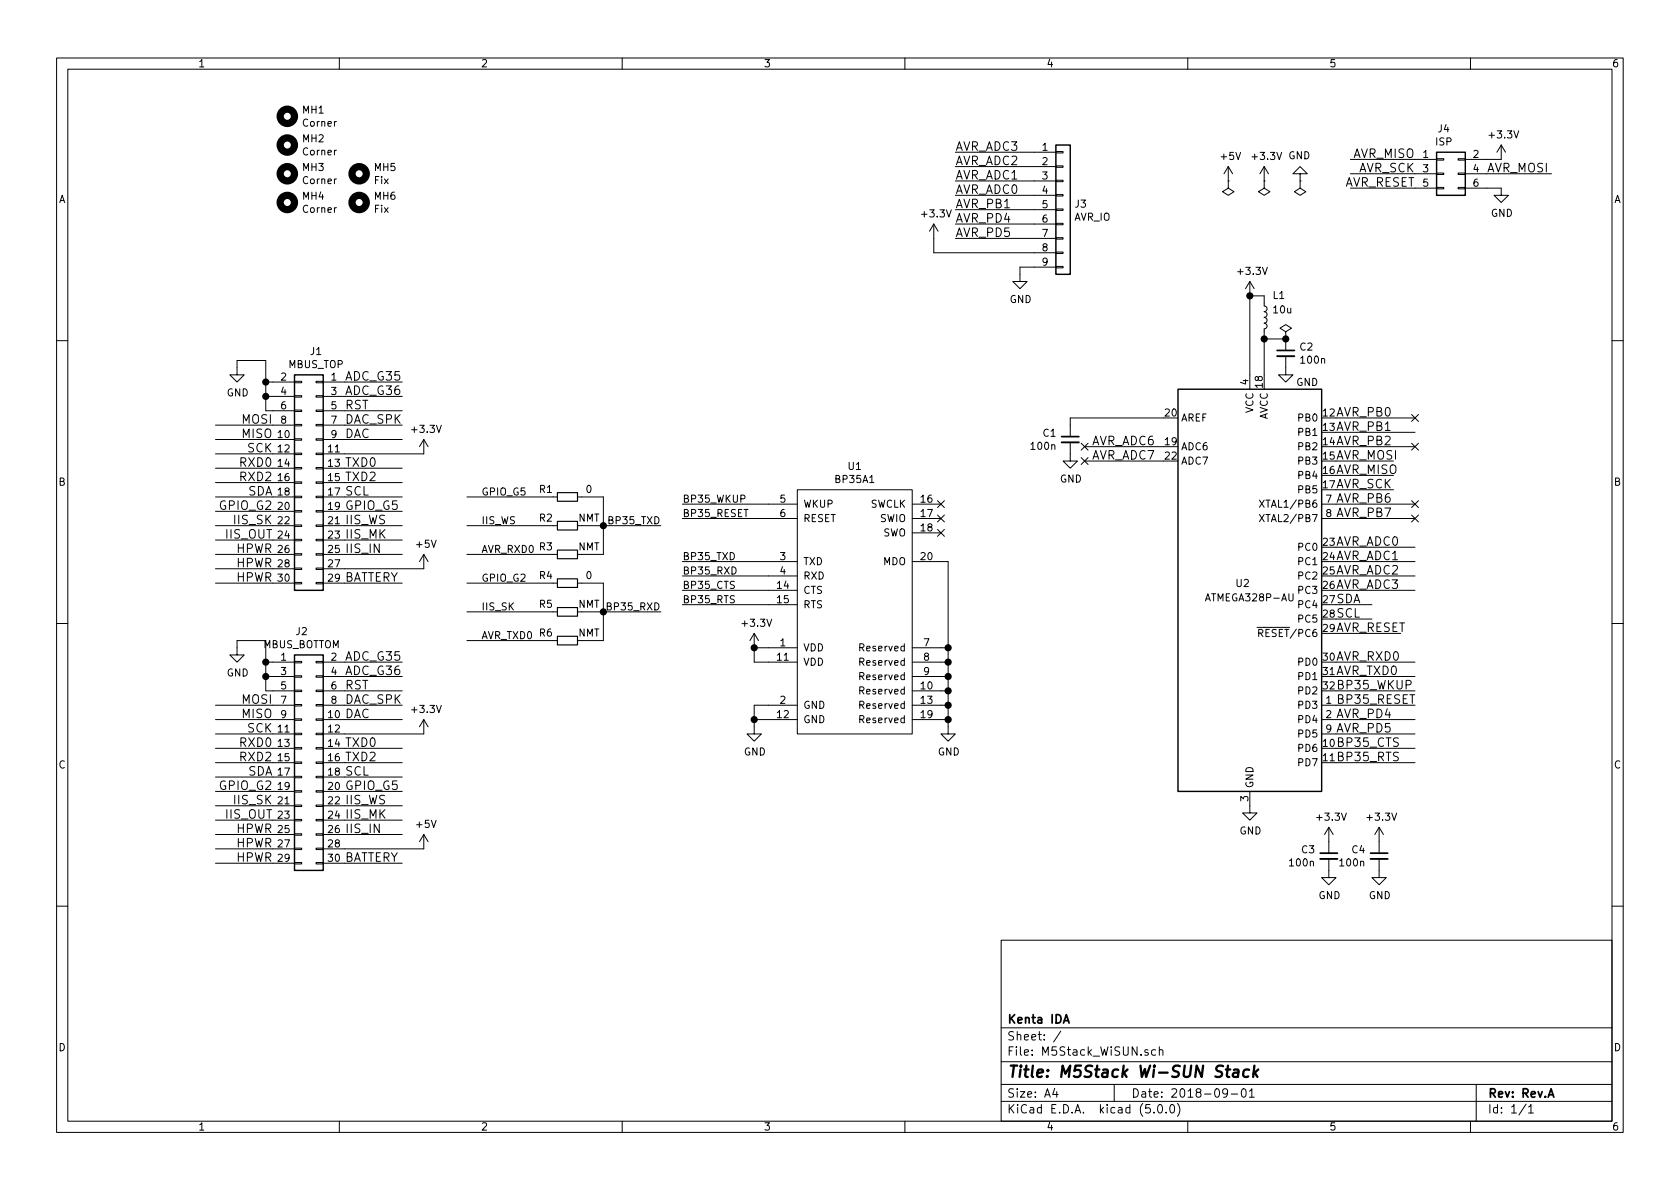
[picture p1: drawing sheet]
<svg xmlns="http://www.w3.org/2000/svg" width="297mm" height="210mm" viewBox="0 0 297 210" stroke-linecap="round" stroke-linejoin="round" font-family="sans-serif">
<g fill="none" stroke="#000" stroke-width=".18">
<path d="M10 10.3h277v189.9h-277zM12 12.2h273v186.1h-273zM60 10.3v1.9M110 10.3v1.9M160 10.3v1.9M210 10.3v1.9M260 10.3v1.9M165.1 39.6l-.8 1.3M165.1 39.6v5.1h21.6M165.1 39.6l.8 1.3M168.9 37.1h17.8M168.9 26.9h17.8"/>
<path d="M168.9 29.5h17.8M168.9 32h17.8M168.9 34.5h17.8M168.9 39.6h17.8M186.7 39.5h1.3v.2h-1.3zM186.7 37h1.3v.2h-1.3zM186.7 34.4h1.3v.3h-1.3zM186.7 31.9h1.3v.2h-1.3zM186.7 29.3h1.3v.3h-1.3zM186.7 26.8h1.3v.2h-1.3zM217.2 32v1.3l1 .6-1 .6-1-.6 1-.6M217.2 32h.1"/>
<path d="M217.2 29.5l-.8 1.2M217.2 29.5v2.5M217.2 29.5l.7 1.2M223.5 32v1.3l1 .6-1 .6-1-.6 1-.6M223.5 32h.1M223.5 29.5v2.5M223.5 29.5l-.7 1.2M223.5 29.5l.8 1.2M229.9 32v1.3l1 .6-1 .6-1-.6 1-.6M229.9 32h.1M229.9 30.7h1.2l-1.2-1.2-1.3 1.2h1.3v1.3M238.8 28.2h15.2"/>
<path d="M238.8 30.7h15.2M238.8 33.3h15.2M254 33.1h1.3v.3h-1.3zM254 30.6h1.3v.3h-1.3zM254 28.1h1.3v.2h-1.3zM257.8 33.1h1.3v.3h-1.3zM257.8 30.6h1.3v.3h-1.3zM257.8 28.1h1.3v.2h-1.3zM259.1 33.3h6.3v1.2h1.3l-1.3 1.3-1.2-1.3h1.2M259.1 28.2h3.8M259.1 30.7h15.2M265.4 25.6l-.7 1.3"/>
<path d="M265.4 25.6v2.6M265.4 25.6l.8 1.3M168.9 42.2h17.8M186.7 47.1h1.3v.3h-1.3zM186.7 44.6h1.3v.2h-1.3zM186.7 42h1.3v.3h-1.3zM186.7 47.2h-6.4v2.6h1.3l-1.3 1.2-1.2-1.2h1.2M221 52.3h2.5v1.8l.4 .1 .1 .3-.1 .4-.4 .2 .4 .1 .1 .3-.1 .5-.4 .1 .4 .2 .1 .2-.1 .5-.4 .1 .4 .2 .1 .3-.1 .4-.4 .2v8.1M221 49.8v19M221 49.8l-.8 1.2M221 49.8l.7 1.2M223.5 59.9h3.8"/>
<path d="M227.3 58.7l1-.7-1-.6-1 .6 1 .7v1.2M227.3 59.9h.1M227.3 59.9v2.1M10 60.2h2M38.1 77.7h14M38.1 75.2h14M41.9 66.3h-1.3l1.3 1.3 1.3-1.3h-1.3v-2.6h5.1v8.9M47 67.6h5.1M47 70.1h5.1M48.3 72.6h3.8M52.1 77.6h1.2v.2h-1.2zM52.1 75.1h1.2v.2h-1.2z"/>
<path d="M52.1 72.5h1.2v.3h-1.2zM52.1 70h1.2v.2h-1.2zM52.1 67.4h1.2v.3h-1.2zM55.9 77.6h1.2v.2h-1.2zM55.9 75.1h1.2v.2h-1.2zM55.9 72.5h1.2v.3h-1.2zM55.9 70h1.2v.2h-1.2zM55.9 67.4h1.2v.3h-1.2zM57.1 67.6h14M57.1 77.7h14M57.1 70.1h14M57.1 72.6h14"/>
<path d="M57.1 75.2h14M74.9 77.7v2.6h-17.8M74.9 77.7l-.7 1.3M74.9 77.7l.8 1.3M189.2 78.2v3.3h1.3l-1.3 1.3-1.2-1.3h1.2M191.2 78.4l1.2 1.2M191.8 79h13.9M192.4 78.4l-1.2 1.2M205.7 73.9h-16.5v3.3M227.3 63v3.3h1.3l-1.3 1.3-1.2-1.3h1.2M236.2 79h14M236.2 76.4h14"/>
<path d="M236.2 73.9h14M249.6 73.3l1.2 1.2M249.6 78.4l1.2 1.2M250.8 73.3l-1.2 1.2M250.8 78.4l-1.2 1.2M285 60.2h2M38.1 80.3h14M38.1 82.8h14M38.1 85.3h14M38.1 87.9h14M38.1 90.4h14M38.1 93h14"/>
<path d="M38.1 95.5h14M38.1 98h14M52.1 97.9h1.2v.3h-1.2zM52.1 95.4h1.2v.2h-1.2zM52.1 92.8h1.2v.3h-1.2zM52.1 90.3h1.2v.2h-1.2zM52.1 87.8h1.2v.2h-1.2zM52.1 85.2h1.2v.3h-1.2zM52.1 82.7h1.2v.2h-1.2zM52.1 80.1h1.2v.3h-1.2zM55.9 97.9h1.2v.3h-1.2zM55.9 95.4h1.2v.2h-1.2z"/>
<path d="M55.9 92.8h1.2v.3h-1.2zM55.9 90.3h1.2v.2h-1.2zM55.9 87.8h1.2v.2h-1.2zM55.9 85.2h1.2v.3h-1.2zM55.9 82.7h1.2v.2h-1.2zM55.9 80.1h1.2v.3h-1.2zM57.1 82.8h14M57.1 85.3h14M57.1 87.9h14M57.1 90.4h14M57.1 93h14M57.1 95.5h14"/>
<path d="M57.1 98h14M74.9 98v2.6h-17.8M74.9 98l-.7 1.3M74.9 98l.8 1.3M82.5 87.9h16.1M82.5 93h16.1M82.5 98h16.1M102.1 87.9h4.6v10.1h-4.6M102.1 93h14.7M120.6 89.1h20.4M120.6 91.7h20.4M120.6 99.3h20.4"/>
<path d="M141 86.6h20.3v43.2h-20.3zM161.3 99.3h6.3v30.5h1.3l-1.3 1.3-1.2-1.3h1.2M161.3 89.1h5.1M161.3 91.7h5.1M161.3 94.2h5.1M165.8 88.5l1.2 1.3M165.8 91.1l1.2 1.2M165.8 93.6l1.2 1.2M167 88.5l-1.2 1.3M167 91.1l-1.2 1.2M167 93.6l-1.2 1.2M191.2 80.9l1.2 1.2"/>
<path d="M191.8 81.5h13.9M192.4 80.9l-1.2 1.2M222.7 88.4l.8 1.3M222.7 91l.8 1.2M223.5 88.4l-.8 1.3M223.5 91l-.8 1.2M233.7 89.1h16.5M233.7 91.7h16.5M236.2 86.6h10.2M236.2 84.1h10.2M236.2 81.5h10.2M236.2 99.3h14"/>
<path d="M236.2 96.8h14M249.6 88.5l1.2 1.3M249.6 91.1l1.2 1.2M250.8 88.5l-1.2 1.3M250.8 91.1l-1.2 1.2M10 110.3h2M38.1 100.6h14M38.1 103.1h14M41.9 115.8h-1.3l1.3 1.3 1.3-1.3h-1.3v-2.5h5.1v8.9M47 119.6h5.1M47 117.1h5.1M52.1 103h1.2v.2h-1.2z"/>
<path d="M52.1 100.5h1.2v.2h-1.2zM52.1 119.5h1.2v.3h-1.2zM52.1 117h1.2v.2h-1.2zM55.9 103h1.2v.2h-1.2zM55.9 100.5h1.2v.2h-1.2zM55.9 119.5h1.2v.3h-1.2zM55.9 117h1.2v.2h-1.2zM57.1 103.1h14M57.1 119.6h14M57.1 117.1h14M82.5 103.1h16.1M82.5 113.3h16.1"/>
<path d="M82.5 108.2h16.1M102.1 103.1h4.6v10.2h-4.6M102.1 108.2h14.7M120.6 106.9h20.4M120.6 104.4h20.4M120.6 101.8h20.4M133.3 112v5.1h7.7M133.3 114.5h7.7M133.3 112l-.7 1.3M133.3 112l.8 1.3M161.3 119.6h6.3M161.3 117.1h6.3"/>
<path d="M161.3 114.5h6.3M222.2 110.9h1.3M222.6 112l.6-.1 .1-.2-.1-.3-.2-.1h-.4v1.3M222.9 112l.4 .6M236.2 112h11.4M236.2 109.5h6.4M236.2 106.9h6.4M236.2 119.6h14M236.2 117.1h14M236.2 104.4h14M236.2 101.8h14M285 110.3h2"/>
<path d="M38.1 124.7h14M38.1 127.2h14M38.1 129.8h14M38.1 134.9h14M38.1 132.3h14M38.1 137.4h14M38.1 139.9h14M48.3 122.2h3.8M52.1 139.8h1.2v.3h-1.2zM52.1 137.3h1.2v.2h-1.2zM52.1 134.7h1.2v.3h-1.2zM52.1 132.2h1.2v.3h-1.2z"/>
<path d="M52.1 129.7h1.2v.2h-1.2zM52.1 127.1h1.2v.3h-1.2zM52.1 124.6h1.2v.2h-1.2zM52.1 122h1.2v.3h-1.2zM55.9 139.8h1.2v.3h-1.2zM55.9 137.3h1.2v.2h-1.2zM55.9 134.7h1.2v.3h-1.2zM55.9 132.2h1.2v.3h-1.2zM55.9 129.7h1.2v.2h-1.2zM55.9 127.1h1.2v.3h-1.2zM55.9 124.6h1.2v.2h-1.2zM55.9 122h1.2v.3h-1.2z"/>
<path d="M57.1 124.7h14M57.1 127.2h14M57.1 134.9h14M57.1 122.2h14M57.1 132.3h14M57.1 137.4h14M57.1 139.9h14M74.9 127.2v2.6h-17.8M74.9 127.2l-.7 1.3M74.9 127.2l.8 1.3M133.3 127.2h7.7M141 124.7h-7.7v5.1h1.3l-1.3 1.3-1.2-1.3h1.2"/>
<path d="M161.3 124.7h6.3M161.3 127.2h6.3M161.3 122.2h6.3M221 139.9v3.9h1.2l-1.2 1.2-1.3-1.2h1.3M233.7 124.7h16.5M233.7 127.2h16.5M233.7 129.8h16.5M236.2 134.9h14M236.2 122.2h14M236.2 132.3h14M38.1 142.5h14M38.1 145h14"/>
<path d="M38.1 147.6h14M38.1 150.1h14M38.1 152.6h14M52.1 152.5h1.2v.3h-1.2zM52.1 150h1.2v.2h-1.2zM52.1 147.4h1.2v.3h-1.2zM52.1 144.9h1.2v.3h-1.2zM52.1 142.4h1.2v.2h-1.2zM55.9 152.5h1.2v.3h-1.2zM55.9 150h1.2v.2h-1.2zM55.9 147.4h1.2v.3h-1.2zM55.9 144.9h1.2v.3h-1.2z"/>
<path d="M55.9 142.4h1.2v.2h-1.2zM57.1 142.5h14M57.1 145h14M57.1 147.6h14M57.1 152.6h14M74.9 147.6v2.5h-17.8M74.9 147.6l-.7 1.2M74.9 147.6l.8 1.2M234.9 151.9v3.3h1.3l-1.3 1.3-1.2-1.3h1.2M234.9 146.3v4.6M234.9 146.3l-.7 1.3M234.9 146.3l.8 1.3"/>
<path d="M243.8 151.9v3.3h1.3l-1.3 1.3-1.2-1.3h1.2M243.8 146.3v4.6M243.8 146.3l-.7 1.3M243.8 146.3l.8 1.3M10 160.2h2M177 166.3h108v32h-108zM285 160.2h2M60 198.3v1.9M110 198.3v1.9M160 198.3v1.9M177 194.8h108M177 191.8h108"/>
<path d="M177 187.8h108M177 181.8h108M186.5 192.5l-.4 1h1M186.8 193v1M187.6 182.3l-1.3 2M197 191.8v3M204 196.7v.1M204.3 185.7l-.4-.1-.3 .3 .1 .6 .2 .1 .4-.1M204.8 195.5l.4-.2a.94 .94 0 0 1 0 1.5 .79 .79 0 0 1-.4-1.3zM205 185.7l.2-.1 .3 .1 .1 .9M205 185.1v1.5M206.2 196.7v.1"/>
<path d="M207 195.4l.3-.1a.94 .94 0 0 1 0 1.5 .82 .82 0 0 1-.3-1.4zM208.2 195.1a1.71 1.71 0 0 1 0 2.3M210 198.3v1.9M217 193.2l-.1 .2a.48 .48 0 0 1-.6-.1v-.6a.48 .48 0 0 1 .6-.1l.1 .1a1.19 1.19 0 0 1-.2 1.2l-.5 .1M217.7 193.5h1.1M219.6 192.7l.4-.2a.94 .94 0 0 1 0 1.5 .82 .82 0 0 1-.4-1.3zM220.9 193l.4-.5v1.5M220.9 194h.9M260 198.3v1.9M261 191.8v6.5M269.8 195.2l-1.2 2M270.3 195.8l.4-.5v1.5"/>
<path d="M270.3 196.8h.8"/>
</g>
<path d="M187.7 77.2h3.1M225.8 62h3.1M233.4 150.9h3.1M242.3 150.9h3.1M188 180.9l.5-1.5 .5 1.5M188.2 180.5h.7M273.7 194l.5-1.5 .5 1.5" fill="none" stroke="#000" stroke-width=".3"/>
<path d="M216.7 189.1h.8M217.1 188.4l-.2 1.8 .1 .1 .3 .1M218.2 189.2h.7v1.2M219 189.6l-.7 .1a.4 .4 0 0 0-.3 .3 .4 .4 0 0 0 .2 .4l.7-.1M220.9 189.2a.68 .68 0 0 0-1 .3v.8l.2 .1 .6-.1M221.8 188.4l-.2 2M221.8 189.7l.5 .7M222.5 189.1l-.9 .8" fill="none" stroke="#000" stroke-width=".41"/>
<path d="M186.7 25.6h2.5v22.9h-2.5zM254 26.9h5.1v7.6h-5.1zM52.1 66.3h5v38.1h-5zM208.3 68.8h25.4v71.1h-25.4zM52.1 115.8h5v38.1h-5z" fill="none" stroke="#000" stroke-width=".25"/>
<g fill="#000" stroke="#000" stroke-width=".25">
<circle cx="221" cy="52.3" r=".51"/>
<circle cx="223.5" cy="59.9" r=".51"/>
<circle cx="227.3" cy="59.9" r=".51"/>
<circle cx="47" cy="67.6" r=".51"/>
<circle cx="47" cy="70.1" r=".51"/>
<circle cx="106.7" cy="93" r=".51"/>
<circle cx="47" cy="117.1" r=".51"/>
<circle cx="47" cy="119.6" r=".51"/>
<circle cx="106.7" cy="108.2" r=".51"/>
<circle cx="133.4" cy="114.5" r=".51"/>
<circle cx="167.6" cy="114.5" r=".51"/>
<circle cx="167.6" cy="117.1" r=".51"/>
<circle cx="167.6" cy="119.6" r=".51"/>
<circle cx="133.4" cy="127.2" r=".51"/>
<circle cx="167.6" cy="124.7" r=".51"/>
<circle cx="167.6" cy="122.2" r=".51"/>
<circle cx="167.6" cy="127.2" r=".51"/>
</g>
<path d="M187.7 78.2h3.1M225.8 63h3.1M233.4 151.9h3.1M242.3 151.9h3.1" fill="none" stroke="#000" stroke-width=".33"/>
<path d="M98.6 87.1h3.5v1.5h-3.5zM98.6 97.3h3.5v1.5h-3.5zM98.6 92.2h3.5v1.5h-3.5zM98.6 102.4h3.5v1.5h-3.5zM98.6 107.4h3.5v1.6h-3.5zM98.6 112.5h3.5v1.5h-3.5z" fill="none" stroke="#000" stroke-width=".2"/>
<g fill="none" stroke="#000" stroke-width="1.3">
<circle cx="50.8" cy="25.6" r="1.27"/>
<circle cx="50.8" cy="30.7" r="1.27"/>
<circle cx="50.8" cy="20.6" r="1.27"/>
<circle cx="50.8" cy="35.8" r="1.27"/>
<circle cx="63.5" cy="35.8" r="1.27"/>
<circle cx="63.5" cy="30.7" r="1.27"/>
</g>
<text font-size="2.8" x="178" y="190.5">Title: M5Stack Wi-SUN Stack</text>
<g font-size="2.1">
<text x="168.9" y="26.7">AVR_ADC3</text>
<text x="168.9" y="29.2">AVR_ADC2</text>
<text x="239.1" y="27.9">AVR_MISO</text>
<text x="168.9" y="31.7">AVR_ADC1</text>
<text x="168.9" y="34.3">AVR_ADC0</text>
<text x="237.5" y="33">AVR_RESET</text>
<text x="240.1" y="30.5">AVR_SCK</text>
<text x="262.9" y="30.5">AVR_MOSI</text>
<text x="168.9" y="36.8">AVR_PB1</text>
<text x="168.9" y="39.4">AVR_PD4</text>
<text x="168.9" y="41.9">AVR_PD5</text>
<text x="61" y="69.8">ADC_G36</text>
<text x="61" y="67.3">ADC_G35</text>
<text x="42.8" y="74.9">MOSI</text>
<text x="42.8" y="77.5">MISO</text>
<text x="61" y="77.5">DAC</text>
<text x="61" y="74.9">DAC_SPK</text>
<text x="61" y="72.4">RST</text>
<text x="236.2" y="76.2">AVR_PB1</text>
<text x="236.2" y="73.7">AVR_PB0</text>
<text x="42.6" y="82.5">RXD0</text>
<text x="43.8" y="80">SCK</text>
<text x="61" y="82.5">TXD0</text>
<text x="193" y="81.3">AVR_ADC7</text>
<text x="193" y="78.7">AVR_ADC6</text>
<text x="236.2" y="83.8">AVR_MISO</text>
<text x="236.2" y="81.3">AVR_MOSI</text>
<text x="236.2" y="78.7">AVR_PB2</text>
<text x="42.6" y="85.1">RXD2</text>
<text x="43.8" y="87.6">SDA</text>
<text x="61" y="87.6">SCL</text>
<text x="61" y="85.1">TXD2</text>
<text x="236.2" y="86.4">AVR_SCK</text>
<text x="236.2" y="88.9">AVR_PB6</text>
<text x="38.9" y="90.2">GPIO_G2</text>
<text x="40" y="95.2">IIS_OUT</text>
<text x="41.5" y="92.7">IIS_SK</text>
<text x="61" y="95.2">IIS_MK</text>
<text x="61" y="92.7">IIS_WS</text>
<text x="61" y="90.2">GPIO_G5</text>
<text x="236.2" y="91.4">AVR_PB7</text>
<text x="41.8" y="97.8">HPWR</text>
<text x="41.8" y="100.3">HPWR</text>
<text x="61" y="97.8">IIS_IN</text>
<text x="236.2" y="101.6">AVR_ADC2</text>
<text x="236.2" y="99.1">AVR_ADC1</text>
<text x="236.2" y="96.5">AVR_ADC0</text>
<text x="41.8" y="102.9">HPWR</text>
<text x="61" y="102.9">BATTERY</text>
<text x="236.2" y="106.7">SDA</text>
<text x="236.2" y="104.1">AVR_ADC3</text>
<text x="236.2" y="111.8">AVR_RESET</text>
<text x="236.2" y="109.2">SCL</text>
<text x="61" y="119.4">ADC_G36</text>
<text x="61" y="116.8">ADC_G35</text>
<text x="236.2" y="116.8">AVR_RXD0</text>
<text x="236.2" y="119.4">AVR_TXD0</text>
<text x="42.8" y="124.5">MOSI</text>
<text x="61" y="124.5">DAC_SPK</text>
<text x="61" y="121.9">RST</text>
<text x="236.2" y="121.9">BP35_WKUP</text>
<text x="236.2" y="124.5">BP35_RESET</text>
<text x="42.8" y="127">MISO</text>
<text x="43.8" y="129.5">SCK</text>
<text x="61" y="127">DAC</text>
<text x="236.2" y="127">AVR_PD4</text>
<text x="236.2" y="129.5">AVR_PD5</text>
<text x="42.6" y="132.1">RXD0</text>
<text x="42.6" y="134.6">RXD2</text>
<text x="43.8" y="137.2">SDA</text>
<text x="61" y="137.2">SCL</text>
<text x="61" y="134.6">TXD2</text>
<text x="61" y="132.1">TXD0</text>
<text x="236.2" y="134.6">BP35_RTS</text>
<text x="236.2" y="132.1">BP35_CTS</text>
<text x="38.9" y="139.7">GPIO_G2</text>
<text x="41.5" y="142.2">IIS_SK</text>
<text x="61" y="142.2">IIS_WS</text>
<text x="61" y="139.7">GPIO_G5</text>
<text x="40" y="144.8">IIS_OUT</text>
<text x="41.8" y="147.3">HPWR</text>
<text x="41.8" y="149.9">HPWR</text>
<text x="61" y="147.3">IIS_IN</text>
<text x="61" y="144.8">IIS_MK</text>
<text x="41.8" y="152.4">HPWR</text>
<text x="61" y="152.4">BATTERY</text>
<text x="178" y="184">Sheet: /</text>
<text x="178" y="181">Kenta IDA</text>
<text x="178" y="186.7">File: M5Stack_WiSUN.sch</text>
<text x="178" y="196.9">KiCad E.D.A. kicad (5.0.0)</text>
<text x="178" y="194.1">Size: A4</text>
<text x="200" y="194.1">Date: 2018-09-01</text>
<text x="263" y="194.1">Rev: Rev.A</text>
<text x="263" y="196.9">Id: 1/1</text>
</g>
<g font-size="1.8">
<text x="35" y="11.9">1</text>
<text x="85" y="11.9">2</text>
<text x="135" y="11.9">3</text>
<text x="185" y="11.9">4</text>
<text x="235" y="11.9">5</text>
<text x="285" y="11.9">6</text>
<text x="53.5" y="20.1">MH1</text>
<text x="53.6" y="22.4">Corner</text>
<text x="254.3" y="23.4">J4</text>
<text x="53.5" y="25.2">MH2</text>
<text x="53.6" y="27.5">Corner</text>
<text x="184.3" y="26.7">1</text>
<text x="184.3" y="29.2">2</text>
<text x="216" y="28.3">+5V</text>
<text x="221.6" y="28.3">+3.3V</text>
<text x="227.8" y="28.2">GND</text>
<text x="251.6" y="27.9">1</text>
<text x="253.8" y="25.7">ISP</text>
<text x="260.5" y="27.9">2</text>
<text x="263.5" y="24.5">+3.3V</text>
<text x="10.4" y="35.9">A</text>
<text x="53.5" y="35.3">MH4</text>
<text x="53.5" y="30.2">MH3</text>
<text x="53.6" y="32.6">Corner</text>
<text x="66.2" y="32.6">Fix</text>
<text x="66.2" y="35.3">MH6</text>
<text x="66.2" y="30.2">MH5</text>
<text x="184.3" y="31.7">3</text>
<text x="184.3" y="34.3">4</text>
<text x="251.6" y="30.5">3</text>
<text x="251.6" y="33">5</text>
<text x="260.5" y="30.5">4</text>
<text x="260.5" y="33">6</text>
<text x="285.4" y="35.9">A</text>
<text x="53.6" y="37.6">Corner</text>
<text x="66.2" y="37.6">Fix</text>
<text x="163.1" y="38.4">+3.3V</text>
<text x="184.3" y="36.8">5</text>
<text x="184.3" y="39.4">6</text>
<text x="184.3" y="41.9">7</text>
<text x="189.9" y="39">AVR_IO</text>
<text x="190.1" y="36.7">J3</text>
<text x="263.6" y="38.3">GND</text>
<text x="184.3" y="44.4">8</text>
<text x="184.3" y="47">9</text>
<text x="178.5" y="53.6">GND</text>
<text x="219" y="48.6">+3.3V</text>
<text x="225.1" y="52.9">L1</text>
<text x="225.2" y="55.4">10u</text>
<text x="51" y="65.1">MBUS_TOP</text>
<text x="54.9" y="62.8">J1</text>
<text x="229.9" y="62">C2</text>
<text x="230.1" y="64.3">100n</text>
<text x="40.1" y="70.1">GND</text>
<text x="49.7" y="67.3">2</text>
<text x="49.7" y="69.8">4</text>
<text x="58.6" y="67.3">1</text>
<text x="58.6" y="69.8">3</text>
<text x="220.7" y="68" transform="rotate(-90 220.7 68)">4</text>
<text x="223.3" y="68.5" transform="rotate(-90 223.3 68.5)">18</text>
<text x="229.2" y="68.2">GND</text>
<text x="49.2" y="77.5">10</text>
<text x="49.7" y="72.4">6</text>
<text x="49.7" y="74.9">8</text>
<text x="58.6" y="72.4">5</text>
<text x="58.6" y="74.9">7</text>
<text x="58.6" y="77.5">9</text>
<text x="73" y="76.5">+3.3V</text>
<text x="184.5" y="77.2">C1</text>
<text x="206" y="73.7">20</text>
<text x="208.8" y="74.5">AREF</text>
<text x="221.6" y="73.1" transform="rotate(-90 221.6 73.1)">VCC</text>
<text x="224.2" y="74.3" transform="rotate(-90 224.2 74.3)">AVCC</text>
<text x="229.7" y="74.5">PB0</text>
<text x="229.7" y="77.1">PB1</text>
<text x="234" y="73.7">12</text>
<text x="234" y="76.2">13</text>
<text x="49.2" y="80">12</text>
<text x="49.2" y="82.5">14</text>
<text x="58.1" y="80">11</text>
<text x="58.1" y="82.5">13</text>
<text x="150" y="83.1">U1</text>
<text x="182.4" y="79.5">100n</text>
<text x="206" y="78.7">19</text>
<text x="206" y="81.3">22</text>
<text x="208.8" y="79.6">ADC6</text>
<text x="208.8" y="82.2">ADC7</text>
<text x="229.7" y="79.6">PB2</text>
<text x="229.7" y="82.2">PB3</text>
<text x="234" y="78.7">14</text>
<text x="234" y="81.3">15</text>
<text x="234" y="83.8">16</text>
<text x="10.4" y="85.9">B</text>
<text x="49.2" y="85.1">16</text>
<text x="49.2" y="87.6">18</text>
<text x="58.1" y="85.1">15</text>
<text x="58.1" y="87.6">17</text>
<text x="85.1" y="87.6">GPIO_G5</text>
<text x="95.4" y="87.2">R1</text>
<text x="103.7" y="87.2">0</text>
<text x="120.6" y="88.9">BP35_WKUP</text>
<text x="137.9" y="88.9">5</text>
<text x="142" y="89.8">WKUP</text>
<text x="147.8" y="85.4">BP35A1</text>
<text x="153.8" y="89.8">SWCLK</text>
<text x="162.9" y="88.9">16</text>
<text x="187.4" y="85.3">GND</text>
<text x="223.6" y="89.8">XTAL1/PB6</text>
<text x="229.7" y="84.7">PB4</text>
<text x="229.7" y="87.2">PB5</text>
<text x="234" y="86.4">17</text>
<text x="234.5" y="88.9">7</text>
<text x="285.4" y="85.9">B</text>
<text x="49.2" y="90.2">20</text>
<text x="49.2" y="92.7">22</text>
<text x="49.2" y="95.2">24</text>
<text x="58.1" y="90.2">19</text>
<text x="58.1" y="92.7">21</text>
<text x="58.1" y="95.2">23</text>
<text x="85.1" y="92.7">IIS_WS</text>
<text x="95.4" y="92.2">R2</text>
<text x="102.2" y="92.2">NMT</text>
<text x="107.9" y="92.7">BP35_TXD</text>
<text x="120.6" y="91.4">BP35_RESET</text>
<text x="137.9" y="91.4">6</text>
<text x="142" y="92.3">RESET</text>
<text x="155.5" y="92.3">SWIO</text>
<text x="156.1" y="94.9">SWO</text>
<text x="162.9" y="91.4">17</text>
<text x="162.9" y="94">18</text>
<text x="223.6" y="92.3">XTAL2/PB7</text>
<text x="234.5" y="91.4">8</text>
<text x="49.2" y="97.8">26</text>
<text x="49.2" y="100.3">28</text>
<text x="58.1" y="97.8">25</text>
<text x="58.1" y="100.3">27</text>
<text x="73.7" y="96.9">+5V</text>
<text x="85.1" y="97.8">AVR_RXD0</text>
<text x="95.4" y="97.3">R3</text>
<text x="102.2" y="97.3">NMT</text>
<text x="120.6" y="99.1">BP35_TXD</text>
<text x="120.6" y="101.6">BP35_RXD</text>
<text x="137.9" y="99.1">3</text>
<text x="137.9" y="101.6">4</text>
<text x="142" y="99.9">TXD</text>
<text x="156.2" y="99.9">MDO</text>
<text x="162.9" y="99.1">20</text>
<text x="229.7" y="97.4">PC0</text>
<text x="229.7" y="99.9">PC1</text>
<text x="234" y="96.5">23</text>
<text x="234" y="99.1">24</text>
<text x="234" y="101.6">25</text>
<text x="49.2" y="102.9">30</text>
<text x="58.1" y="102.9">29</text>
<text x="85.1" y="102.9">GPIO_G2</text>
<text x="85.1" y="107.9">IIS_SK</text>
<text x="95.4" y="102.4">R4</text>
<text x="95.4" y="107.5">R5</text>
<text x="102.2" y="107.5">NMT</text>
<text x="103.7" y="102.4">0</text>
<text x="107.7" y="107.9">BP35_RXD</text>
<text x="120.6" y="104.1">BP35_CTS</text>
<text x="120.6" y="106.7">BP35_RTS</text>
<text x="137.5" y="104.1">14</text>
<text x="137.5" y="106.7">15</text>
<text x="142" y="105">CTS</text>
<text x="142" y="107.6">RTS</text>
<text x="142" y="102.5">RXD</text>
<text x="213.5" y="106.3">ATMEGA328P-AU</text>
<text x="218.6" y="103.8">U2</text>
<text x="229.7" y="102.5">PC2</text>
<text x="229.7" y="105">PC3</text>
<text x="229.7" y="107.6">PC4</text>
<text x="234" y="104.1">26</text>
<text x="234" y="106.7">27</text>
<text x="52.4" y="112.3">J2</text>
<text x="85.1" y="113">AVR_TXD0</text>
<text x="95.4" y="112.6">R6</text>
<text x="102.2" y="112.6">NMT</text>
<text x="131.4" y="110.8">+3.3V</text>
<text x="223.3" y="112.6">RESET/PC6</text>
<text x="229.7" y="110.1">PC5</text>
<text x="234" y="109.2">28</text>
<text x="234" y="111.8">29</text>
<text x="40.1" y="119.6">GND</text>
<text x="46.4" y="114.6">MBUS_BOTTOM</text>
<text x="49.7" y="116.8">1</text>
<text x="49.7" y="119.4">3</text>
<text x="58.6" y="116.8">2</text>
<text x="58.6" y="119.4">4</text>
<text x="137.5" y="116.8">11</text>
<text x="137.9" y="114.3">1</text>
<text x="142" y="115.2">VDD</text>
<text x="142" y="117.7">VDD</text>
<text x="152.3" y="115.2">Reserved</text>
<text x="152.3" y="117.7">Reserved</text>
<text x="163.3" y="114.3">7</text>
<text x="163.3" y="116.8">8</text>
<text x="163.3" y="119.4">9</text>
<text x="229.7" y="117.7">PD0</text>
<text x="234" y="116.8">30</text>
<text x="234" y="119.4">31</text>
<text x="49.7" y="121.9">5</text>
<text x="49.7" y="124.5">7</text>
<text x="58.6" y="121.9">6</text>
<text x="58.6" y="124.5">8</text>
<text x="137.9" y="124.5">2</text>
<text x="142" y="125.3">GND</text>
<text x="152.3" y="122.8">Reserved</text>
<text x="152.3" y="125.3">Reserved</text>
<text x="152.3" y="120.3">Reserved</text>
<text x="162.9" y="121.9">10</text>
<text x="162.9" y="124.5">13</text>
<text x="229.7" y="125.3">PD3</text>
<text x="229.7" y="120.3">PD1</text>
<text x="229.7" y="122.8">PD2</text>
<text x="234" y="121.9">32</text>
<text x="234.5" y="124.5">1</text>
<text x="49.2" y="129.5">11</text>
<text x="49.7" y="127">9</text>
<text x="58.1" y="127">10</text>
<text x="58.1" y="129.5">12</text>
<text x="73" y="126.1">+3.3V</text>
<text x="137.5" y="127">12</text>
<text x="142" y="127.9">GND</text>
<text x="152.3" y="127.9">Reserved</text>
<text x="162.9" y="127">19</text>
<text x="229.7" y="127.9">PD4</text>
<text x="229.7" y="130.4">PD5</text>
<text x="234.5" y="127">2</text>
<text x="234.5" y="129.5">9</text>
<text x="10.4" y="135.9">C</text>
<text x="49.2" y="132.1">13</text>
<text x="49.2" y="134.6">15</text>
<text x="49.2" y="137.2">17</text>
<text x="58.1" y="132.1">14</text>
<text x="58.1" y="134.6">16</text>
<text x="58.1" y="137.2">18</text>
<text x="131.5" y="133.6">GND</text>
<text x="165.8" y="133.6">GND</text>
<text x="229.7" y="133">PD6</text>
<text x="229.7" y="135.5">PD7</text>
<text x="234" y="132.1">10</text>
<text x="234" y="134.6">11</text>
<text x="285.4" y="135.9">C</text>
<text x="49.2" y="139.7">19</text>
<text x="49.2" y="142.2">21</text>
<text x="58.1" y="139.7">20</text>
<text x="58.1" y="142.2">22</text>
<text x="220.7" y="141.7" transform="rotate(-90 220.7 141.7)">3</text>
<text x="221.6" y="139.4" transform="rotate(-90 221.6 139.4)">GND</text>
<text x="49.2" y="144.8">23</text>
<text x="49.2" y="147.3">25</text>
<text x="49.2" y="149.9">27</text>
<text x="58.1" y="144.8">24</text>
<text x="58.1" y="147.3">26</text>
<text x="58.1" y="149.9">28</text>
<text x="73.7" y="146.4">+5V</text>
<text x="219.2" y="147.6">GND</text>
<text x="233" y="145.1">+3.3V</text>
<text x="241.9" y="145.1">+3.3V</text>
<text x="49.2" y="152.4">29</text>
<text x="58.1" y="152.4">30</text>
<text x="228.1" y="153.2">100n</text>
<text x="230.2" y="150.9">C3</text>
<text x="237" y="153.2">100n</text>
<text x="239.1" y="150.9">C4</text>
<text x="233.1" y="159">GND</text>
<text x="242" y="159">GND</text>
<text x="10.4" y="185.9">D</text>
<text x="285.4" y="185.9">D</text>
<text x="35" y="199.9">1</text>
<text x="85" y="199.9">2</text>
<text x="135" y="199.9">3</text>
<text x="185" y="199.9">4</text>
<text x="235" y="199.9">5</text>
<text x="285" y="199.9">6</text>
</g>
</svg>
